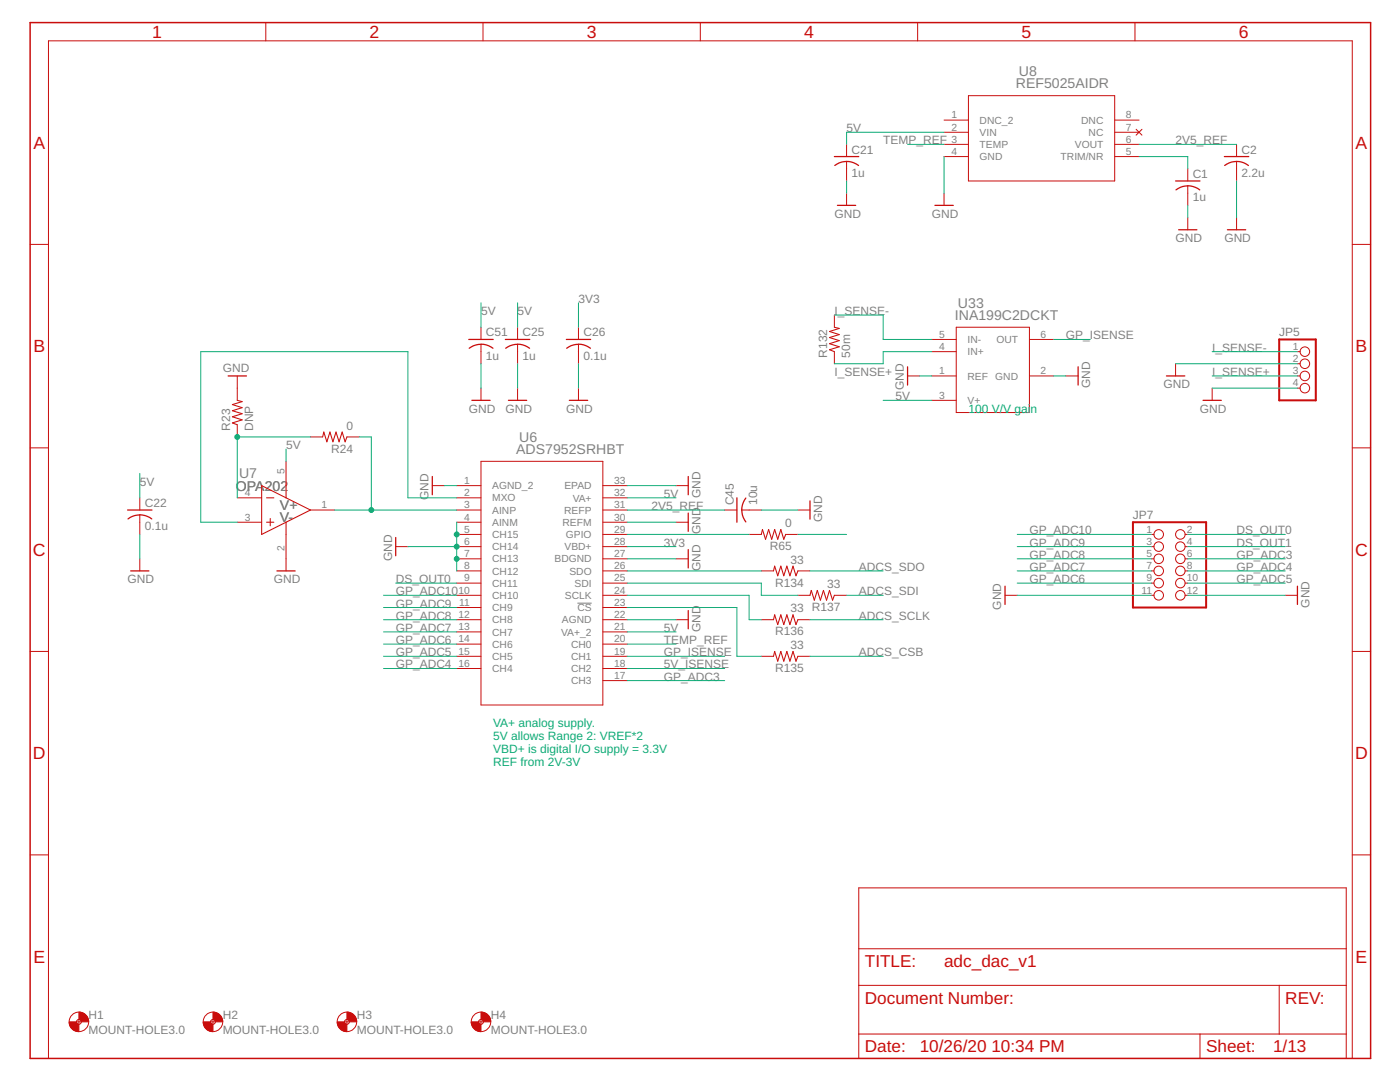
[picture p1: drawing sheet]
<svg xmlns="http://www.w3.org/2000/svg" width="279mm" height="216mm" viewBox="0 0 279 216" stroke-linecap="round" stroke-linejoin="round" font-family="sans-serif">
<path d="M115.2 120.4h2.9" fill="none" stroke="#808080" stroke-width=".2"/>
<g fill="none" stroke="#c90d0c" stroke-width=".2">
<path d="M53 4.5v3.6M96.4 4.5v3.6M139.8 4.5v3.6M183.1 4.5v3.6M193.3 19.1h29.2v17h-29.2zM226.5 4.5v3.6M169 28.8v2.4M169 32.2v3.9M169 38.5v2.5M188.4 38.5v2.5M188.4 24h4.9M188.4 26.4h4.9"/>
<path d="M188.4 28.8h4.9M188.4 31.2h4.9M222.5 24h4.8M222.5 26.4h4.8M222.5 28.8h4.8M222.5 31.2h4.8M226.7 25.8l1.2 1.2M227.9 25.8l-1.2 1.2M237 33.7v2.4M237 37.1v3.9M246.8 28.8v2.4M246.8 32.2v3.9"/>
<path d="M6 48.8h3.7M237 43.4v2.4M246.8 43.4v2.4M269.9 48.8h3.6M47.3 75v4.9M96 65.3v2.4M96 68.7v3.9M96 77.4v2.5M103.3 65.3v2.4M103.3 68.7v3.9M103.3 77.4v2.5M115.4 65.3v2.4"/>
<path d="M115.4 68.7v3.9M115.4 77.4v2.5M166.5 62.9v2.4M166.5 70.2v2.4M181.1 75h2.5M186 67.7h4.8M186 70.2h4.8M186 75h4.8M186 79.9h4.8M190.8 65.3h14.6v17h-14.6zM205.4 67.7h4.9M205.4 75h4.9"/>
<path d="M212.7 75h2.5M234.6 72.6v2.4M241.9 77.4v2.5M258.9 70.2h.6M258.9 75h.6M258.9 72.6h.6M258.9 77.4h.6M6 89.4h3.7M27.9 99.3v2.5M47.3 99.3h4.9M47.3 84.8v2.4M57.1 92.1v4.8"/>
<path d="M62 87.2h2.4M69.2 87.2h2.5M86.3 96.9h2.4M91.1 99.3h4.9M91.1 96.9h4.9M96 92.1h24.3v48.6h-24.3zM120.3 99.3h4.9M120.3 96.9h4.9M134.9 96.9h2.5M269.9 89.4h3.6M27.9 102.7v3.9M27.9 111.5v2.4"/>
<path d="M47.3 104.2h4.9M57.1 106.6v7.3M62 101.8h4.8M79 109.1h2.4M91.1 101.8h4.9M91.1 104.2h4.9M91.1 109.1h4.9M91.1 111.5h4.9M91.1 106.6h4.9M91.1 113.9h4.9M91.1 116.4h4.9M91.1 118.8h4.9"/>
<path d="M120.3 101.8h4.9M120.3 104.2h4.9M120.3 109.1h4.9M120.3 111.5h4.9M120.3 106.6h4.9M120.3 113.9h4.9M120.3 116.4h4.9M120.3 118.8h4.9M134.9 104.2h2.5M134.9 111.5h2.5M144.6 101.8h2.5M148 101.8h3.9"/>
<path d="M149.5 106.6h2.4M151.9 113.9h2.5M156.8 106.6h2.4M159.2 101.8h2.4M159.2 113.9h2.4M159.2 118.8h2.4M166.5 118.8h2.5M200.6 118.8h2.4M229.8 109.1h.5M229.8 111.5h.5M229.8 106.6h.5M229.8 113.9h.5"/>
<path d="M229.8 116.4h.5M229.8 118.8h.5M236.5 109.1h.5M236.5 111.5h.5M236.5 106.6h.5M236.5 113.9h.5M236.5 116.4h.5M236.5 118.8h.5M256.5 118.8h2.4M6 130h3.7M91.1 123.7h4.9M91.1 121.2h4.9"/>
<path d="M91.1 126.1h4.9M91.1 128.5h4.9M91.1 131h4.9M91.1 133.4h4.9M120.3 123.7h4.9M120.3 121.2h4.9M120.3 126.1h4.9M120.3 128.5h4.9M120.3 131h4.9M120.3 133.4h4.9M120.3 135.8h4.9M134.9 123.7h2.5"/>
<path d="M151.9 123.7h2.5M151.9 131h2.5M159.2 123.7h2.4M159.2 131h2.4M269.9 130h3.6M6 170.6h3.7M171.4 177.2h97.3v34h-97.3zM269.9 170.6h3.6M171.4 196.6h97.3M171.4 189.3h97.3M255.3 196.6v9.7M9.7 211.2v-203.1h260.2v203.1"/>
<path d="M15.3 203.9h.9M15.7 203.4v1M42 203.9h1M42.5 203.4v1M68.8 203.9h.9M69.2 203.4v1M95.5 203.9h1M96 203.4v1M171.4 206.3h97.3M239.5 206.3v4.9"/>
<circle cx="260.4" cy="77.4" r=".95"/>
<circle cx="260.4" cy="75" r=".95"/>
<circle cx="260.4" cy="72.6" r=".95"/>
<circle cx="260.4" cy="70.2" r=".95"/>
<circle cx="231.2" cy="106.6" r=".95"/>
<circle cx="231.2" cy="111.5" r=".95"/>
<circle cx="231.2" cy="109.1" r=".95"/>
<circle cx="231.2" cy="116.4" r=".95"/>
<circle cx="231.2" cy="113.9" r=".95"/>
<circle cx="231.2" cy="118.8" r=".95"/>
<circle cx="235.6" cy="111.5" r=".95"/>
<circle cx="235.6" cy="113.9" r=".95"/>
<circle cx="235.6" cy="116.4" r=".95"/>
<circle cx="235.6" cy="109.1" r=".95"/>
<circle cx="235.6" cy="106.6" r=".95"/>
<circle cx="235.6" cy="118.8" r=".95"/>
<circle cx="15.7" cy="203.9" r="1.95"/>
<circle cx="15.7" cy="203.9" r=".49"/>
<circle cx="42.5" cy="203.9" r="1.95"/>
<circle cx="42.5" cy="203.9" r=".49"/>
<circle cx="69.2" cy="203.9" r="1.95"/>
<circle cx="69.2" cy="203.9" r=".49"/>
<circle cx="96" cy="203.9" r="1.95"/>
<circle cx="96" cy="203.9" r=".49"/>
</g>
<g fill="none" stroke="#c90d0c" stroke-width=".21">
<path d="M47.3 79.9l1 .2-1.9 .6 1.9 .6-1.9 .7 1.9 .5-1.9 .7 1.9 .6-1.9 .6 .9 .4M166.5 65.3l1 .2-2 .6 2 .7-2 .6 2 .6-2 .6 2 .6-2 .6 1 .4M52.2 96.9l9.8 4.9-9.8 4.8zM53.2 99.3h1.5M57.1 96.9v2.4M64.4 87.2l.2-1 .6 2 .6-2 .6 2 .7-2 .6 2 .6-2 .6 2 .3-1M53.2 104.2h1.5M53.9 103.5v1.4M57.1 104.2v2.4M151.9 106.6l.3-.9 .6 1.9 .6-1.9 .6 1.9 .6-1.9 .6 1.9 .6-1.9 .6 1.9 .4-1M154.4 113.9l.2-.9 .6 1.9 .6-1.9 .6 1.9 .6-1.9 .6 1.9 .7-1.9 .6 1.9 .3-1M161.6 118.8l.3-1 .6 2 .6-2 .6 2 .6-2 .7 2 .5-2 .7 2 .3-1"/>
<path d="M154.4 131l.2-1 .6 1.9 .6-1.9 .6 1.9 .6-1.9 .6 1.9 .7-1.9 .6 1.9 .3-.9M154.4 123.7l.2-1 .6 1.9 .6-1.9 .6 1.9 .6-1.9 .6 1.9 .7-1.9 .6 1.9 .3-.9"/>
</g>
<g fill="none" stroke="#c90d0c" stroke-width=".25">
<path d="M166.5 31.2h4.9M166.6 33a3.9 3.9 0 0 1 4.7 0M234.6 36.1h4.9M234.7 37.9a3.8 3.8 0 0 1 4.7 0M244.3 31.2h4.9M244.4 33a3.9 3.9 0 0 1 4.8 0M167.1 41h3.7M186.6 41h3.6M235.2 45.8h3.7M245 45.8h3.6M45.5 75h3.7M93.6 67.7h4.8"/>
<path d="M93.6 69.5a3.9 3.9 0 0 1 4.8 0M94.2 79.9h3.6M100.9 67.7h4.8M100.9 69.5a3.9 3.9 0 0 1 4.8 0M101.5 79.9h3.6M113 67.7h4.9M113.1 69.5a3.9 3.9 0 0 1 4.7 0M113.6 79.9h3.7M181.1 73.2v3.6M215.2 73.2v3.6M232.8 75h3.7M240.1 79.9h3.6"/>
<path d="M86.3 95.1v3.6M137.4 95.1v3.6M147.1 99.3v4.9M148.8 99.4a3.8 3.8 0 0 0 0 4.7M161.6 99.9v3.7M25.5 101.8h4.8M25.5 103.5a3.8 3.8 0 0 1 4.8 0M26.1 113.9h3.6M55.3 113.9h3.6M79 107.3v3.6M137.4 102.4v3.6M137.4 109.7v3.6"/>
<path d="M200.6 117v3.6M258.9 117v3.6M137.4 121.8v3.7"/>
</g>
<path d="M6 4.5h267.5v206.7h-267.5z" fill="none" stroke="#c90d0c" stroke-width=".3"/>
<g fill="#c90d0c" stroke="#c90d0c" stroke-width=".2">
<path d="M15.7 202a1.96 1.96 0 0 1 2 1.9h-1.5l-.1-.3-.4-.2z" fill-rule="evenodd"/>
<path d="M13.8 203.9h1.5a.47 .47 0 0 0 .4 .5v1.4a1.89 1.89 0 0 1-1.9-1.9z" fill-rule="evenodd"/>
<path d="M42.5 202a1.96 1.96 0 0 1 1.9 1.9h-1.4l-.2-.3-.3-.2z" fill-rule="evenodd"/>
<path d="M40.6 203.9h1.4a.44 .44 0 0 0 .5 .5v1.4a1.89 1.89 0 0 1-1.9-1.9z" fill-rule="evenodd"/>
<path d="M69.2 202a1.93 1.93 0 0 1 2 1.9h-1.5a.47 .47 0 0 0-.5-.5z" fill-rule="evenodd"/>
<path d="M67.3 203.9h1.5a.44 .44 0 0 0 .4 .5v1.4a1.89 1.89 0 0 1-1.9-1.9z" fill-rule="evenodd"/>
<path d="M96 202a1.93 1.93 0 0 1 1.9 1.9h-1.4a.47 .47 0 0 0-.5-.5z" fill-rule="evenodd"/>
<path d="M94 203.9h1.5a.47 .47 0 0 0 .5 .5v1.4a1.92 1.92 0 0 1-2-1.9z" fill-rule="evenodd"/>
</g>
<path d="M255.3 67.7h7.3v12.2h-7.3zM226.1 104.2h14.6v17h-14.6z" fill="none" stroke="#c90d0c" stroke-width=".4"/>
<g fill="none" stroke="#0dab76" stroke-width=".2">
<path d="M169 36.1v2.4M181.1 28.8h7.3M188.4 26.4h-19.4v2.4M188.4 31.2v7.3M227.3 31.2h9.7v2.5M227.3 28.8h19.5M246.8 36.1v7.3M237 41v2.4M96 60.4v4.9M96 72.6v4.8M103.3 60.4v4.9M103.3 72.6v4.8"/>
<path d="M115.4 60.4v4.9M115.4 72.6v4.8M166.5 62.9h9.8v4.8h9.7M176.3 79.9h9.7M183.6 75h2.4M186 70.2h-9.7v2.4h-9.8M210.3 75h2.4M210.3 67.7h7.3M234.6 72.6h24.3M241.9 75h17M241.9 77.4h17M241.9 70.2h17"/>
<path d="M27.9 94.5v4.8M57.1 89.6v2.5M62 87.2h-14.7v12.1M71.7 87.2h2.4v14.6M88.7 96.9h2.4M91.1 99.3h-9.7v-29.1h-41.3v34h7.2M125.2 99.3h9.7M125.2 96.9h9.7M27.9 106.6v4.9M66.8 101.8h24.3M76.5 118.8h14.6M79 116.4h12.1"/>
<path d="M81.4 109.1h9.7M91.1 104.2v9.7M125.2 109.1h9.7M125.2 104.2h9.7M125.2 118.8h24.3v4.9h2.4M125.2 111.5h9.7M125.2 101.8h19.4M125.2 116.4h26.7v2.4h7.3M125.2 113.9h26.7M125.2 106.6h24.3M151.9 101.8h7.3M159.2 106.6h9.8"/>
<path d="M161.6 113.9h14.7M169 118.8h7.3M203 109.1h26.8M203 111.5h26.8M203 118.8h26.8M203 113.9h26.8M203 106.6h26.8M203 116.4h26.8M237 109.1h19.5M237 111.5h19.5M237 118.8h19.5M237 113.9h19.5"/>
<path d="M237 106.6h19.5M237 116.4h19.5M76.5 126.1h14.6M76.5 123.7h14.6M76.5 133.4h14.6M76.5 128.5h14.6M76.5 131h14.6M76.5 121.2h14.6M125.2 126.1h9.7M125.2 123.7h9.7M125.2 133.4h19.4M125.2 128.5h9.7"/>
<path d="M125.2 131h19.4M125.2 121.2h21.9v9.8h4.8M125.2 135.8h19.4M161.6 123.7h14.7M161.6 131h14.7"/>
</g>
<g fill="#0dab76" stroke="#0dab76" stroke-width=".2">
<circle cx="91.1" cy="106.6" r=".49"/>
<circle cx="91.1" cy="109.1" r=".49"/>
<circle cx="91.1" cy="111.5" r=".49"/>
<circle cx="47.3" cy="87.2" r=".49"/>
<circle cx="74.1" cy="101.8" r=".49"/>
</g>
<g font-size="3.5" fill="#c90d0c">
<text x="30.4" y="7.6">1</text>
<text x="73.7" y="7.6">2</text>
<text x="117.1" y="7.6">3</text>
<text x="160.5" y="7.6">4</text>
<text x="203.9" y="7.6">5</text>
<text x="247.2" y="7.6">6</text>
<text x="6.7" y="29.7">A</text>
<text x="270.5" y="29.7">A</text>
<text x="6.7" y="70.3">B</text>
<text x="270.5" y="70.3">B</text>
<text x="6.6" y="110.9">C</text>
<text x="270.4" y="110.9">C</text>
<text x="6.6" y="151.5">D</text>
<text x="270.4" y="151.5">D</text>
<text x="6.7" y="192.1">E</text>
<text x="270.5" y="192.1">E</text>
</g>
<g font-size="3.4" fill="#c90d0c">
<text x="172.6" y="193">TITLE:</text>
<text x="188.4" y="193">adc_dac_v1</text>
<text x="172.6" y="200.3">Document Number:</text>
<text x="256.5" y="200.3">REV:</text>
<text x="172.6" y="210">Date:</text>
<text x="183.5" y="210">10/26/20</text>
<text x="197.8" y="210">10:34 PM</text>
<text x="240.7" y="210">Sheet:</text>
<text x="254.1" y="210">1/13</text>
</g>
<g font-size="2.8" fill="#808080">
<text x="202.7" y="17.7">REF5025AIDR</text>
<text x="203.3" y="15.2">U8</text>
<text x="190.6" y="63.9">INA199C2DCKT</text>
<text x="191.2" y="61.4">U33</text>
<text x="103.6" y="88.2">U6</text>
<text x="47.7" y="95.5">U7</text>
<text x="103" y="90.6">ADS7952SRHBT</text>
<text x="47.1" y="97.9">OPA</text>
<text x="52.8" y="97.9">202</text>
<text x="55.9" y="101.8">V+</text>
<text x="55.9" y="104.2">V-</text>
</g>
<g font-size="2.4" fill="#808080">
<text x="169" y="26.4">5V</text>
<text x="176.3" y="28.8">TEMP_REF</text>
<text x="234.6" y="28.8">2V5_REF</text>
<text x="169.9" y="35.3">1u</text>
<text x="169.9" y="30.6">C21</text>
<text x="238" y="35.5">C1</text>
<text x="247.8" y="35.3">2.2u</text>
<text x="247.8" y="30.6">C2</text>
<text x="238" y="40.1">1u</text>
<text x="166.5" y="43.4">GND</text>
<text x="186" y="43.4">GND</text>
<text x="234.6" y="48.3">GND</text>
<text x="244.3" y="48.3">GND</text>
<text x="96" y="62.9">5V</text>
<text x="103.3" y="62.9">5V</text>
<text x="115.5" y="60.4">3V3</text>
<text x="166.5" y="62.9">I_SENSE-</text>
<text x="97" y="71.7">1u</text>
<text x="97" y="67.1">C51</text>
<text x="104.3" y="71.7">1u</text>
<text x="104.3" y="67.1">C25</text>
<text x="116.4" y="71.7">0.1u</text>
<text x="116.4" y="67.1">C26</text>
<text x="165.1" y="71.4" transform="rotate(-90 165.1 71.4)">R132</text>
<text x="169.7" y="71.4" transform="rotate(-90 169.7 71.4)">50m</text>
<text x="212.7" y="67.7">GP_ISENSE</text>
<text x="241.9" y="70.2">I_SENSE-</text>
<text x="255.3" y="67.1">JP5</text>
<text x="44.5" y="74.3">GND</text>
<text x="166.5" y="75">I_SENSE+</text>
<text x="180.4" y="77.9" transform="rotate(-90 180.4 77.9)">GND</text>
<text x="217.6" y="77.5" transform="rotate(-90 217.6 77.5)">GND</text>
<text x="232.2" y="77.5">GND</text>
<text x="241.9" y="75">I_SENSE+</text>
<text x="93.6" y="82.3">GND</text>
<text x="100.9" y="82.3">GND</text>
<text x="113" y="82.3">GND</text>
<text x="178.7" y="79.9">5V</text>
<text x="239.5" y="82.3">GND</text>
<text x="45.9" y="86" transform="rotate(-90 45.9 86)">R23</text>
<text x="50.5" y="86" transform="rotate(-90 50.5 86)">DNP</text>
<text x="57.1" y="89.6">5V</text>
<text x="69.1" y="85.7">0</text>
<text x="66.1" y="90.3">R24</text>
<text x="27.9" y="96.9">5V</text>
<text x="28.9" y="101.2">C22</text>
<text x="85.5" y="99.8" transform="rotate(-90 85.5 99.8)">GND</text>
<text x="130" y="101.8">2V5_REF</text>
<text x="132.5" y="99.3">5V</text>
<text x="139.8" y="99.3" transform="rotate(-90 139.8 99.3)">GND</text>
<text x="146.5" y="100.8" transform="rotate(-90 146.5 100.8)">C45</text>
<text x="151.1" y="100.8" transform="rotate(-90 151.1 100.8)">10u</text>
<text x="28.9" y="105.8">0.1u</text>
<text x="139.8" y="106.6" transform="rotate(-90 139.8 106.6)">GND</text>
<text x="156.7" y="105.2">0</text>
<text x="164.1" y="104.2" transform="rotate(-90 164.1 104.2)">GND</text>
<text x="205.4" y="106.6">GP_ADC10</text>
<text x="226.1" y="103.6">JP7</text>
<text x="246.8" y="106.6">DS_OUT0</text>
<text x="78.2" y="111.9" transform="rotate(-90 78.2 111.9)">GND</text>
<text x="132.5" y="109.1">3V3</text>
<text x="139.8" y="113.9" transform="rotate(-90 139.8 113.9)">GND</text>
<text x="153.6" y="109.8">R65</text>
<text x="157.8" y="112.5">33</text>
<text x="171.4" y="113.9">ADCS_SDO</text>
<text x="205.4" y="113.9">GP_ADC7</text>
<text x="205.4" y="111.5">GP_ADC8</text>
<text x="205.4" y="109.1">GP_ADC9</text>
<text x="246.8" y="113.9">GP_ADC4</text>
<text x="246.8" y="109.1">DS_OUT1</text>
<text x="246.8" y="111.5">GP_ADC3</text>
<text x="25.5" y="116.4">GND</text>
<text x="54.7" y="116.4">GND</text>
<text x="79" y="116.4">DS_OUT0</text>
<text x="79" y="118.8">GP_ADC10</text>
<text x="154.7" y="117.1">R134</text>
<text x="165.1" y="117.3">33</text>
<text x="171.4" y="118.8">ADCS_SDI</text>
<text x="205.4" y="116.4">GP_ADC6</text>
<text x="246.8" y="116.4">GP_ADC5</text>
<text x="79" y="123.7">GP_ADC8</text>
<text x="79" y="121.2">GP_ADC9</text>
<text x="157.8" y="122.2">33 R137</text>
<text x="171.4" y="123.7">ADCS_SCLK</text>
<text x="199.8" y="121.7" transform="rotate(-90 199.8 121.7)">GND</text>
<text x="261.4" y="121.2" transform="rotate(-90 261.4 121.2)">GND</text>
<text x="79" y="131">GP_ADC5</text>
<text x="79" y="128.5">GP_ADC6</text>
<text x="79" y="126.1">GP_ADC7</text>
<text x="132.5" y="126.1">5V</text>
<text x="132.5" y="128.5">TEMP_REF</text>
<text x="132.5" y="131">GP_ISENSE</text>
<text x="139.8" y="126.1" transform="rotate(-90 139.8 126.1)">GND</text>
<text x="154.7" y="126.8">R136</text>
<text x="157.8" y="129.5">33</text>
<text x="171.4" y="131">ADCS_CSB</text>
<text x="79" y="133.4">GP_ADC4</text>
<text x="132.5" y="133.4">5V_ISENSE</text>
<text x="132.5" y="135.8">GP_ADC3</text>
<text x="154.7" y="134.1">R135</text>
<text x="17.7" y="203.3">H1</text>
<text x="44.4" y="203.3">H2</text>
<text x="71.2" y="203.3">H3</text>
<text x="97.9" y="203.3">H4</text>
<text x="17.7" y="206.3">MOUNT-HOLE3.0</text>
<text x="44.4" y="206.3">MOUNT-HOLE3.0</text>
<text x="71.2" y="206.3">MOUNT-HOLE3.0</text>
<text x="97.9" y="206.3">MOUNT-HOLE3.0</text>
</g>
<g font-size="2.4" fill="#0dab76">
<text x="193.3" y="82.3">100 V/V gai</text>
<text x="205.6" y="82.3">n</text>
<text x="98.4" y="145.2">VA+ analog supply.</text>
<text x="98.4" y="147.7">5V allows Range 2: VREF*2</text>
<text x="98.4" y="150.3">VBD+ is digital I/O supply = 3.3V</text>
<text x="98.4" y="152.8">REF from 2V-3V</text>
</g>
<g font-size="2.1" fill="#808080">
<text x="189.9" y="23.6">1</text>
<text x="224.7" y="23.6">8</text>
<text x="189.9" y="26">2</text>
<text x="189.9" y="28.5">3</text>
<text x="195.5" y="24.7">DNC_2</text>
<text x="195.5" y="27.1">VIN</text>
<text x="195.5" y="29.5">TEMP</text>
<text x="214.5" y="29.5">VOUT</text>
<text x="215.8" y="24.7">DNC</text>
<text x="217.3" y="27.1">NC</text>
<text x="224.7" y="28.5">6</text>
<text x="224.7" y="26">7</text>
<text x="189.9" y="30.9">4</text>
<text x="195.5" y="32">GND</text>
<text x="211.7" y="32">TRIM/NR</text>
<text x="224.7" y="30.9">5</text>
<text x="187.5" y="67.4">5</text>
<text x="187.5" y="69.8">4</text>
<text x="193.1" y="68.5">IN-</text>
<text x="193.1" y="70.9">IN+</text>
<text x="198.9" y="68.5">OUT</text>
<text x="207.7" y="67.4">6</text>
<text x="258" y="69.8">1</text>
<text x="187.5" y="74.7">1</text>
<text x="193.1" y="75.8">REF</text>
<text x="198.6" y="75.8">GND</text>
<text x="207.7" y="74.7">2</text>
<text x="258" y="72.2">2</text>
<text x="258" y="74.7">3</text>
<text x="258" y="77.1">4</text>
<text x="187.5" y="79.5">3</text>
<text x="193.1" y="80.6">V+</text>
<text x="56.7" y="94.7" transform="rotate(-90 56.7 94.7)">5</text>
<text x="48.8" y="99">4</text>
<text x="64.2" y="101.4">1</text>
<text x="92.6" y="96.6">1</text>
<text x="92.6" y="99">2</text>
<text x="92.6" y="101.4">3</text>
<text x="98.2" y="97.6">AGND_2</text>
<text x="98.2" y="100.1">MXO</text>
<text x="112.6" y="97.6">EPAD</text>
<text x="114.3" y="100.1">VA+</text>
<text x="122.6" y="101.4">31</text>
<text x="122.6" y="99">32</text>
<text x="122.6" y="96.6">33</text>
<text x="48.8" y="103.9">3</text>
<text x="92.6" y="103.9">4</text>
<text x="92.6" y="106.3">5</text>
<text x="98.2" y="102.5">AINP</text>
<text x="98.2" y="104.9">AINM</text>
<text x="98.2" y="107.4">CH15</text>
<text x="112.3" y="104.9">REFM</text>
<text x="112.6" y="102.5">REFP</text>
<text x="112.9" y="107.4">GPIO</text>
<text x="122.6" y="106.3">29</text>
<text x="122.6" y="103.9">30</text>
<text x="228.8" y="106.3">1</text>
<text x="236.9" y="106.3">2</text>
<text x="56.7" y="110" transform="rotate(-90 56.7 110)">2</text>
<text x="92.6" y="108.7">6</text>
<text x="92.6" y="111.2">7</text>
<text x="92.6" y="113.6">8</text>
<text x="98.2" y="109.8">CH14</text>
<text x="98.2" y="112.2">CH13</text>
<text x="110.7" y="112.2">BDGND</text>
<text x="112.7" y="109.8">VBD+</text>
<text x="122.6" y="113.6">26</text>
<text x="122.6" y="111.2">27</text>
<text x="122.6" y="108.7">28</text>
<text x="228.8" y="108.7">3</text>
<text x="228.8" y="111.2">5</text>
<text x="228.8" y="113.6">7</text>
<text x="236.9" y="108.7">4</text>
<text x="236.9" y="111.2">6</text>
<text x="236.9" y="113.6">8</text>
<text x="91.5" y="118.5">10</text>
<text x="92.6" y="116">9</text>
<text x="98.2" y="114.7">CH12</text>
<text x="98.2" y="117.1">CH11</text>
<text x="98.2" y="119.5">CH10</text>
<text x="112.7" y="119.5">SCLK</text>
<text x="113.6" y="114.7">SDO</text>
<text x="114.7" y="117.1">SDI</text>
<text x="122.6" y="118.5">24</text>
<text x="122.6" y="116">25</text>
<text x="227.8" y="118.5">11</text>
<text x="228.8" y="116">9</text>
<text x="236.9" y="116">10</text>
<text x="236.9" y="118.5">12</text>
<text x="91.5" y="123.3">12</text>
<text x="91.5" y="125.7">13</text>
<text x="91.6" y="120.9">11</text>
<text x="98.2" y="122">CH9</text>
<text x="98.2" y="124.4">CH8</text>
<text x="112.2" y="124.4">AGND</text>
<text x="115.2" y="122">CS</text>
<text x="122.6" y="125.7">21</text>
<text x="122.6" y="123.3">22</text>
<text x="122.6" y="120.9">23</text>
<text x="91.5" y="128.2">14</text>
<text x="91.5" y="130.6">15</text>
<text x="98.2" y="126.8">CH7</text>
<text x="98.2" y="129.2">CH6</text>
<text x="98.2" y="131.7">CH5</text>
<text x="112" y="126.8">VA+_2</text>
<text x="114" y="131.7">CH1</text>
<text x="114" y="129.3">CH0</text>
<text x="122.6" y="130.6">19</text>
<text x="122.6" y="128.2">20</text>
<text x="91.5" y="133">16</text>
<text x="98.2" y="134.1">CH4</text>
<text x="114" y="136.5">CH3</text>
<text x="114" y="134.1">CH2</text>
<text x="122.6" y="135.5">17</text>
<text x="122.6" y="133">18</text>
</g>
</svg>
